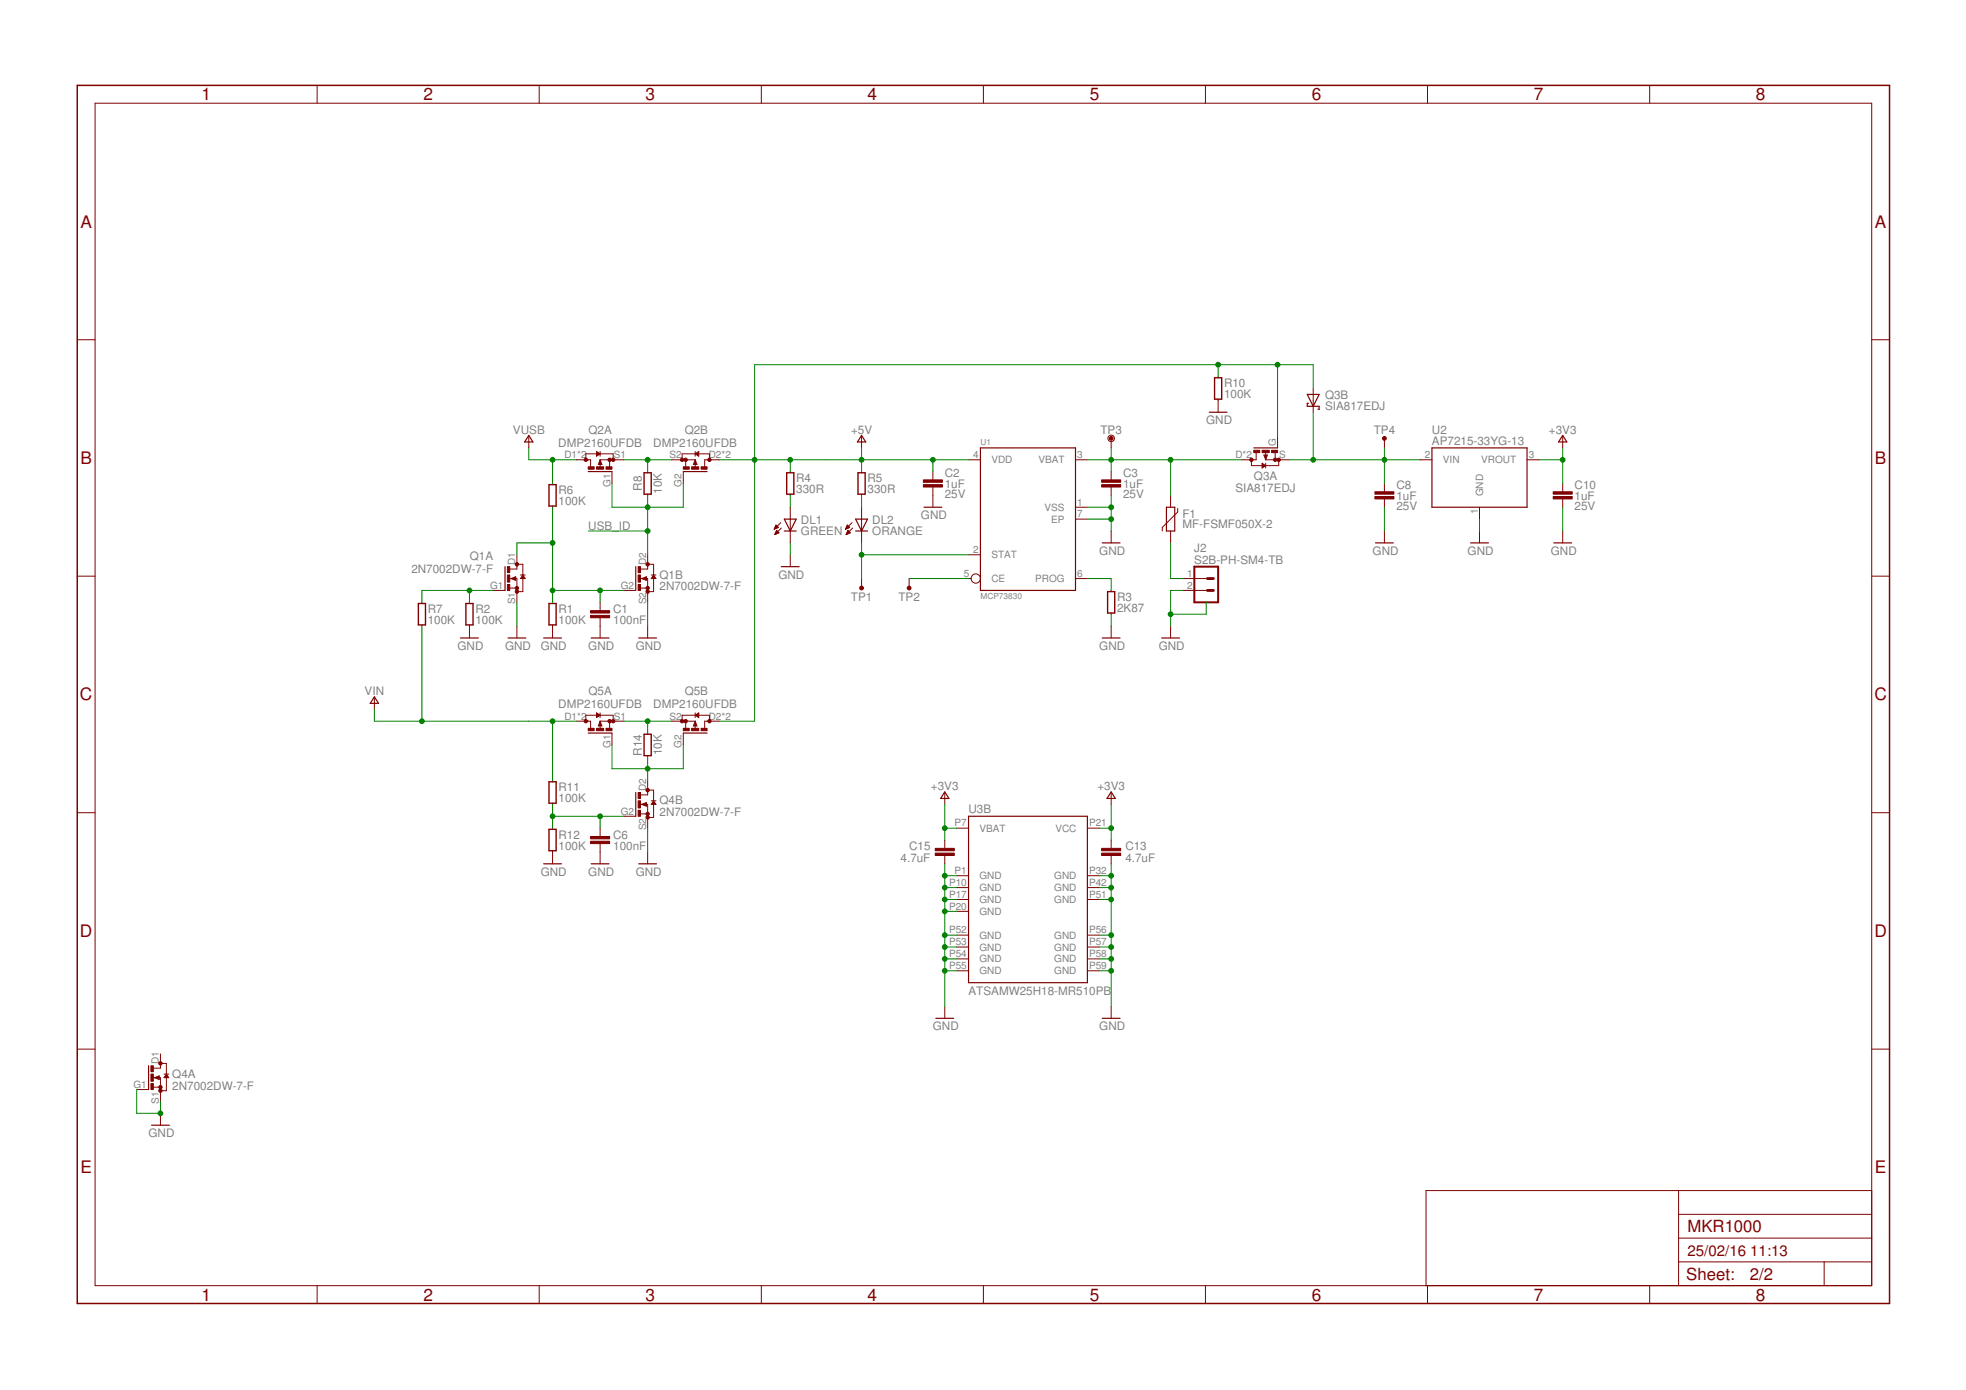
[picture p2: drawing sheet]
<svg xmlns="http://www.w3.org/2000/svg" width="420mm" height="297mm" viewBox="0 0 420 297" stroke-linecap="round" stroke-linejoin="round" font-family="sans-serif">
<g fill="none" stroke="#800000" stroke-width=".21">
<path d="M67.8 18.2v3.9M115.2 18.2v3.9M162.7 18.2v3.9M210.2 18.2v3.9M257.6 18.2v3.9M305.1 18.2v3.9M352.6 18.2v3.9M20.3 22.1h379.7v252.6h-379.7zM16.5 72.6h3.8M400 72.6h3.8M113 93.2v2.5M123.2 98.3h3v1.5"/>
<path d="M125.2 98.3v-1.3h5.8v1.3M127.5 96.5l.7 .5-.7 .5zM128.2 96.5v1M128.2 98.3v1.5M128.2 98.3l.4 1h-.7zM128.2 98.3h5.1M130.3 98.3v1.5M143.5 98.3h5.1M145.8 98.3v-1.3h5.8v1.3M146.5 98.3v1.5M148.6 98.3l.3 1h-.7zM148.6 96.5v1"/>
<path d="M148.6 98.3v1.5M148.6 97l.7-.5v1zM153.6 98.3h-3v1.5M184.1 93.2v2.5M207 98.3h2.5M229.8 98.3h2.6M237.5 94.4v1.3M260.3 80.5v.2M260.3 85.3v2.8M267.4 98.3v1.2h5.9v-1.2M268.5 96.7v1.6h-3.1M269.7 99l.8 .5-.8 .5z"/>
<path d="M270.1 97.2h.8l-.4 1.1zM270.5 98.3h5.1M270.5 96.7v1.6M270.5 99v1M272.5 96.7v1.6M273 93.2v2.5M280.6 83v5.1M295.9 93.9v1.8M303.5 98.3h2.5M326.3 98.3h2.6M334 93.2v2.5M110.5 118.6v3h-1.6"/>
<path d="M118.1 103.3v.3M118.1 108.1v.3M130.8 100.8v2.5M138.4 100.8v.2M138.4 105.6v.3M138.4 118.6v3h-1.5M146 100.8v2.5M165.5 113.1h.1M165.5 112.9h.4M165.6 112.8h.5M165.6 112.7h.7M165.6 114.1h.2"/>
<path d="M165.7 112.6h.5M165.7 114h.4M165.7 112.5h.4M165.7 113.9h.7M165.8 112.3h.2M165.8 113.8h.6M165.8 112.2l.5 .5-.8 .4zM165.8 113.7h.5M165.9 113.5h.3M165.9 113.4h.1M166 113.3l.5 .6-.9 .3zM166.9 111.7l-1.4 1.4"/>
<path d="M167 112.8l-1.4 1.4M168.9 100.8v.2M168.9 105.6v.3M168.9 108.4v7.6M168.9 118.6v2.5M180.7 113.1h.1M180.8 112.9h.3M180.8 112.8h.6M180.9 112.7h.7M180.9 114.1h.2M180.9 112.6h.5M180.9 114h.5"/>
<path d="M181 112.5h.3M181 113.9h.6M181 112.3h.2M181 113.8h.6M181.1 113.7h.4M181.1 112.2l.5 .5-.9 .4zM181.1 113.5h.3M181.2 113.4h.1M181.2 113.3l.5 .6-.9 .3zM182.1 111.7l-1.4 1.4M182.2 112.8l-1.4 1.4M184.1 100.8v.2"/>
<path d="M184.1 105.6v.3M184.1 108.4v7.6M199.4 100.8v1.8M199.4 104.1v4.3M207 118.6h2.5M229.8 108.4h2.6M229.8 110.9h2.6M237.5 100.8v1.8M237.5 104.1v1.8M237.5 113.5v2.5M250.2 105.9v2.5M250.2 113.5v2.5"/>
<path d="M251.7 108.6v.8l-3.3 3.3v.8M295.9 103.3v1.8M295.9 106.6v1.8M295.9 113.5v2.5M316.2 108.4v2.5M316.2 113.5v2.5M334 103.3v1.8M334 106.6v1.8M334 113.5v2.5M16.5 123.1h3.8M90.2 128.7v.3M90.2 133.5v.3"/>
<path d="M100.3 128.7v.3M100.3 133.5v2.8M105.4 126.2h2.5M108.9 123.6h1.6v5.1M108.9 125.7h1.6M109.2 123.6l1-.3v.7zM110.5 133.8v2.5M110.5 120.6h1.2v5.8h-1.2M111.2 122.9h1M111.7 122.9l.5 .7h-1zM118.1 128.7v.3M118.1 133.5v2.8"/>
<path d="M128.2 128.7v1.8M128.2 132v4.3M133.3 126.2h2.6M136.9 123.6h1.5v5.1M136.9 125.7h1.5M137.1 123.6l1.1-.3v.7zM138.4 133.8v2.5M138.4 120.6h1.3v5.8h-1.3M139.2 122.9h1M139.7 122.9l.5 .7h-1zM184.1 123.6v1.8M194.3 123.6v1.8"/>
<path d="M207 123.6h.5M229.8 123.6h2.6M237.5 126.2v.2M237.5 131v.3M237.5 133.8v2.5M250.2 133.8v2.5M252.7 123.6h5.1M252.7 126.2h5.1M400 123.1h3.8M80 149v2.6M123.2 154.1h3v1.5M125.2 154.1v-1.3h5.8v1.3"/>
<path d="M127.5 152.3l.7 .5-.7 .6zM128.2 152.3v1.1M128.2 154.1v1.5M128.2 154.1l.4 1h-.7zM128.2 154.1h5.1M130.3 154.1v1.5M130.8 156.7v2.5M138.4 156.7v.2M143.5 154.1h5.1M145.8 154.1v-1.3h5.8v1.3M146 156.7v2.5M146.5 154.1v1.5"/>
<path d="M148.6 152.3v1.1M148.6 154.1v1.5M148.6 152.8l.7-.5v1.1zM148.6 154.1l.3 1h-.7zM153.6 154.1h-3v1.5M16.5 173.7h3.8M118.1 166.8v.3M118.1 171.6v.3M118.1 177v.2M128.2 177v1.8M133.3 174.4h2.6M136.9 171.9h1.5v5.1"/>
<path d="M136.9 173.9h1.5M137.1 171.9l1.1-.4v.8zM138.4 161.5v.2M138.4 166.8v3.1h-1.5M138.4 168.8h1.3v5.9h-1.3M139.2 171.1h1M139.7 171.1l.5 .8h-1zM201.9 169.4v2.5M201.9 179.5v1.8M204.4 177h2.6M232.4 177h2.5M237.5 169.4v2.5"/>
<path d="M237.5 179.5v1.8M400 173.7h3.8M118.1 181.8v2.8M128.2 180.3v4.3M138.4 182.1v2.5M201.9 182.8v1.8M204.4 199.8h2.6M204.4 194.8h2.6M204.4 192.2h2.6M204.4 189.7h2.6M204.4 187.1h2.6M232.4 199.8h2.5"/>
<path d="M232.4 192.2h2.5M232.4 189.7h2.5M232.4 187.1h2.5M237.5 182.8v1.8M201.9 215.1v2.5M204.4 207.5h2.6M204.4 204.9h2.6M204.4 202.4h2.6M232.4 207.5h2.5M232.4 204.9h2.5M232.4 202.4h2.5M237.5 215.1v2.5"/>
<path d="M16.5 224.2h3.8M29.2 232.8h2.5M32.8 230.3h1.5v5.1M32.8 232.3h1.5M33 230.3l1-.4v.8zM34.3 225.2v3.1h-1.5M34.3 237.9v2.6M34.3 227.2h1.3v5.9h-1.3M35.1 229.5h1M35.6 229.5l.5 .8h-1zM400 224.2h3.8M358.7 254.4v20.3"/>
<path d="M358.7 259.5h41.3M400 254.4h-95.2v20.3M67.8 274.7v3.9M115.2 274.7v3.9M162.7 274.7v3.9M210.2 274.7v3.9M257.6 274.7v3.9M305.1 274.7v3.9M352.6 274.7v3.9M358.7 269.7h41.3M358.7 264.6h41.3M389.8 269.7v5"/>
<circle cx="237.5" cy="93.7" r=".7"/>
<circle cx="208.5" cy="123.6" r=".99"/>
</g>
<path d="M16.5 18.2h387.3v260.4h-387.3z" fill="none" stroke="#800000" stroke-width=".32"/>
<g fill="none" stroke="#800000" stroke-width=".25">
<path d="M113 93l.9 1.4h-1.8zM127.6 96.7l.4 .3-.4 .2zM128.2 98.6l-.1 .5h.3l-.2-.4M148.6 98.6l.1 .5h-.3l.2-.4M148.8 97l.4-.3v.5zM184.1 93l.9 1.4h-1.8zM209.5 95.7h20.3v30.5h-20.3zM258.4 88.1h3.8M267.9 95.7h5.1M269.9 99.3l.3 .2-.3 .3zM270.5 97.7l.1-.3h-.2l.1 .5M279.4 84.3h2.5l-1.3 2.5z"/>
<path d="M279.6 86.2h-.2v.6h2.5v.7h-.2M306 95.7h20.3v12.7h-20.3zM334 93l.9 1.4h-1.8zM125.7 100.8h5.1M146 100.8h5.1M167.6 110.9h2.6l-1.3 2.6zM167.6 113.5h2.6M182.9 113.5h2.5M182.9 110.9h2.5l-1.3 2.6zM197.5 108.4h3.8M235.6 116h3.8M249.3 108.4h1.8v5.1h-1.8z"/>
<path d="M294 116h3.8M314.3 116h3.8M332.1 116h3.8M98.4 136.3h3.8M107.9 121.1v5.1M108.6 136.3h3.8M109.5 123.6l.6 .3v-.5l-.5 .2M111.7 123.1l.3 .4h-.5zM116.2 136.3h3.8M126.3 136.3h3.9M135.9 121.1v5.1M136.5 136.3h3.8"/>
<path d="M137.4 123.6l.6 .3v-.5l-.5 .2M139.7 123.1l.2 .4h-.5zM167 121.1h3.8M235.6 136.3h3.8M248.3 136.3h3.8M80 148.9l.9 1.4h-1.8zM125.7 156.7h5.1M127.6 152.6l.4 .2-.4 .3zM128.2 154.5l-.1 .5h.3l-.2-.4M146 156.7h5.1M148.6 154.5l.1 .5h-.3l.2-.4M148.8 152.8l.4-.2v.5z"/>
<path d="M135.9 169.4v5M137.4 171.9l.6 .2v-.5l-.5 .3M139.7 171.4l.2 .4h-.5zM201.9 169.2l.9 1.4h-1.8zM207 174.4h25.4v35.6h-25.4zM237.5 169.2l.9 1.4h-1.8zM116.2 184.6h3.8M126.3 184.6h3.9M136.5 184.6h3.8M200 217.6h3.8M235.6 217.6h3.8M31.7 227.8v5"/>
<path d="M33.3 230.3l.6 .2v-.5l-.5 .3M35.6 229.8l.2 .4h-.5zM32.4 240.5h3.8"/>
</g>
<g fill="#800000" stroke="#800000" stroke-width=".21">
<path d="M126.2 131.5h4.1v.5h-4.1z"/>
<path d="M126.2 130.5h4.1v.5h-4.1z"/>
<path d="M125.7 99.8h1.3v.5h-1.3z"/>
<path d="M129.5 99.8h1.3v.5h-1.3z"/>
<path d="M127.5 99.8h1.5v.5h-1.5z"/>
<path d="M149.8 99.8h1.3v.5h-1.3z"/>
<path d="M146 99.8h1.3v.5h-1.3z"/>
<path d="M147.8 99.8h1.5v.5h-1.5z"/>
<path d="M108.4 121.1h.5v1.3h-.5z"/>
<path d="M108.4 124.9h.5v1.3h-.5z"/>
<path d="M108.4 122.9h.5v1.5h-.5z"/>
<path d="M136.4 121.1h.5v1.3h-.5z"/>
<path d="M136.4 124.9h.5v1.3h-.5z"/>
<path d="M136.4 122.9h.5v1.5h-.5z"/>
<path d="M125.7 155.6h1.3v.5h-1.3z"/>
<path d="M129.5 155.6h1.3v.5h-1.3z"/>
<path d="M127.5 155.6h1.5v.5h-1.5z"/>
<path d="M149.8 155.6h1.3v.5h-1.3z"/>
<path d="M146 155.6h1.3v.5h-1.3z"/>
<path d="M147.8 155.6h1.5v.5h-1.5z"/>
<path d="M136.4 169.4h.5v1.2h-.5z"/>
<path d="M136.4 173.2h.5v1.2h-.5z"/>
<path d="M136.4 171.1h.5v1.6h-.5z"/>
<path d="M32.3 227.8h.5v1.2h-.5z"/>
<path d="M32.3 231.6h.5v1.2h-.5z"/>
<path d="M32.3 229.5h.5v1.6h-.5z"/>
<path d="M126.2 179.8h4.1v.5h-4.1z"/>
<path d="M126.2 178.8h4.1v.5h-4.1z"/>
<path d="M197.3 103.6h4.1v.5h-4.1z"/>
<path d="M197.3 102.6h4.1v.5h-4.1z"/>
<path d="M235.4 103.6h4.1v.5h-4.1z"/>
<path d="M235.4 102.6h4.1v.5h-4.1z"/>
<path d="M267.9 96.2h1.3v.5h-1.3z"/>
<path d="M271.8 96.2h1.2v.5h-1.2z"/>
<path d="M269.7 96.2h1.6v.5h-1.6z"/>
<path d="M293.8 106.1h4.1v.5h-4.1z"/>
<path d="M293.8 105.1h4.1v.5h-4.1z"/>
<path d="M331.9 106.1h4.1v.5h-4.1z"/>
<path d="M331.9 105.1h4.1v.5h-4.1z"/>
<path d="M235.4 182.3h4.1v.5h-4.1z"/>
<path d="M235.4 181.3h4.1v.5h-4.1z"/>
<path d="M199.9 182.3h4v.5h-4z"/>
<path d="M199.9 181.3h4v.5h-4z"/>
</g>
<path d="M259.6 80.7h1.5v4.6h-1.5zM117.3 103.6h1.6v4.5h-1.6zM137.6 101h1.6v4.6h-1.6zM168.1 101h1.6v4.6h-1.6zM183.4 101h1.5v4.6h-1.5zM89.4 129h1.5v4.5h-1.5zM99.6 129h1.5v4.5h-1.5zM117.3 129h1.6v4.5h-1.6zM236.7 126.4h1.5v4.6h-1.5zM137.6 156.9h1.6v4.6h-1.6zM117.3 167.1h1.6v4.5h-1.6zM117.3 177.2h1.6v4.6h-1.6z" fill="none" stroke="#800000" stroke-width=".3"/>
<g fill="#800000" stroke="#800000" stroke-width=".21">
<circle cx="131" cy="98.3" r=".36"/>
<circle cx="130.3" cy="98.3" r=".36"/>
<circle cx="125.2" cy="98.3" r=".36"/>
<circle cx="145.8" cy="98.3" r=".36"/>
<circle cx="146.5" cy="98.3" r=".36"/>
<circle cx="151.6" cy="98.3" r=".36"/>
<circle cx="110.5" cy="126.4" r=".36"/>
<circle cx="110.5" cy="125.7" r=".36"/>
<circle cx="110.5" cy="120.6" r=".36"/>
<circle cx="138.4" cy="126.4" r=".36"/>
<circle cx="138.4" cy="125.7" r=".36"/>
<circle cx="138.4" cy="120.6" r=".36"/>
<circle cx="131" cy="154.1" r=".36"/>
<circle cx="130.3" cy="154.1" r=".36"/>
<circle cx="125.2" cy="154.1" r=".36"/>
<circle cx="145.8" cy="154.1" r=".36"/>
<circle cx="146.5" cy="154.1" r=".36"/>
<circle cx="151.6" cy="154.1" r=".36"/>
<circle cx="138.4" cy="174.7" r=".36"/>
<circle cx="138.4" cy="173.9" r=".36"/>
<circle cx="138.4" cy="168.8" r=".36"/>
<circle cx="34.3" cy="233.1" r=".36"/>
<circle cx="34.3" cy="232.3" r=".36"/>
<circle cx="34.3" cy="227.2" r=".36"/>
<circle cx="273.3" cy="98.3" r=".36"/>
<circle cx="272.5" cy="98.3" r=".36"/>
<circle cx="267.4" cy="98.3" r=".36"/>
<circle cx="184.1" cy="125.7" r=".4"/>
<circle cx="194.3" cy="125.7" r=".4"/>
<circle cx="237.5" cy="93.7" r=".4"/>
<circle cx="295.9" cy="93.7" r=".4"/>
</g>
<path d="M255.2 121.1h5.1v7.6h-5.1z" fill="none" stroke="#800000" stroke-width=".42"/>
<path d="M258 123.6h1.3M258 126.2h1.3" fill="none" stroke="#800000" stroke-width=".61"/>
<g fill="none" stroke="#008000" stroke-width=".21">
<path d="M260.3 77.9v2.6M273 77.9v15.3M113 95.7v2.6h10.2M118.1 98.3v5M133.3 98.3h10.2M138.4 98.3v2.5M153.6 98.3h53.4M168.9 98.3v2.5M184.1 95.7v5.1M199.4 98.3v2.5M232.4 98.3h33M237.5 95.7v5.1"/>
<path d="M250.2 98.3v7.6M275.6 98.3h27.9M280.6 83v-5.1h-119.3v76.2h-7.7M280.6 88.1v10.2M295.9 95.7v7.6M328.9 98.3h5.1M334 95.7v7.6M118.1 116h-7.6v2.6M118.1 108.4v20.3M125.7 113.5h12.7M130.8 103.3v5.1h15.2v-5.1M138.4 105.9v12.7"/>
<path d="M168.9 105.9v2.5M168.9 116v2.6M184.1 105.9v2.5M184.1 116v7.6M184.1 118.6h22.9M232.4 108.4h5.1M232.4 110.9h5.1M237.5 105.9v7.6M250.2 116v7.6h2.5M295.9 108.4v5.1M316.2 110.9v2.6M334 108.4v5.1"/>
<path d="M90.2 133.8v20.3M100.3 126.2v2.5M105.4 126.2h-15.2v2.5M110.5 128.7v5.1M118.1 126.2h15.2M128.2 126.2v2.5M138.4 128.7v5.1M194.3 123.6h12.7M232.4 123.6h5.1v2.6M237.5 131.3v2.5M252.7 126.2h-2.5v7.6M257.8 128.7v2.6h-7.6"/>
<path d="M80 151.6v2.5h43.2M118.1 154.1v12.7M130.8 159.2v5.1h15.2v-5.1M133.3 154.1h10.2M138.4 154.1v2.6M118.1 171.9v5.1M118.1 174.4h15.2M128.2 174.4v2.6M138.4 161.7v5.1M138.4 177v5.1M201.9 171.9v7.6M201.9 177h2.5"/>
<path d="M234.9 177h2.6M237.5 171.9v7.6M201.9 184.6v30.5M201.9 187.1h2.5M201.9 189.7h2.5M201.9 192.2h2.5M201.9 194.8h2.5M201.9 199.8h2.5M234.9 187.1h2.6M234.9 189.7h2.6M234.9 192.2h2.6M234.9 199.8h2.6"/>
<path d="M237.5 184.6v30.5M201.9 202.4h2.5M201.9 204.9h2.5M201.9 207.5h2.5M234.9 202.4h2.6M234.9 204.9h2.6M234.9 207.5h2.6M29.2 232.8v5.1h5.1v-2.5"/>
</g>
<g fill="#008000" stroke="#008000" stroke-width=".21">
<circle cx="34.3" cy="237.9" r=".51"/>
<circle cx="237.5" cy="108.4" r=".51"/>
<circle cx="237.5" cy="110.9" r=".51"/>
<circle cx="250.2" cy="131.3" r=".51"/>
<circle cx="201.9" cy="187.1" r=".51"/>
<circle cx="201.9" cy="189.7" r=".51"/>
<circle cx="201.9" cy="192.2" r=".51"/>
<circle cx="201.9" cy="194.8" r=".51"/>
<circle cx="201.9" cy="199.8" r=".51"/>
<circle cx="201.9" cy="202.4" r=".51"/>
<circle cx="201.9" cy="204.9" r=".51"/>
<circle cx="201.9" cy="207.5" r=".51"/>
<circle cx="237.5" cy="187.1" r=".51"/>
<circle cx="237.5" cy="189.7" r=".51"/>
<circle cx="237.5" cy="192.2" r=".51"/>
<circle cx="237.5" cy="199.8" r=".51"/>
<circle cx="237.5" cy="202.4" r=".51"/>
<circle cx="237.5" cy="204.9" r=".51"/>
<circle cx="237.5" cy="207.5" r=".51"/>
<circle cx="334" cy="98.3" r=".51"/>
<circle cx="201.9" cy="177" r=".51"/>
<circle cx="237.5" cy="177" r=".51"/>
<circle cx="118.1" cy="98.3" r=".51"/>
<circle cx="138.4" cy="98.3" r=".51"/>
<circle cx="128.2" cy="126.2" r=".51"/>
<circle cx="118.1" cy="126.2" r=".51"/>
<circle cx="118.1" cy="116" r=".51"/>
<circle cx="100.3" cy="126.2" r=".51"/>
<circle cx="138.4" cy="108.4" r=".51"/>
<circle cx="138.4" cy="113.5" r=".51"/>
<circle cx="138.4" cy="154.1" r=".51"/>
<circle cx="138.4" cy="164.3" r=".51"/>
<circle cx="128.2" cy="174.4" r=".51"/>
<circle cx="118.1" cy="174.4" r=".51"/>
<circle cx="161.3" cy="98.3" r=".51"/>
<circle cx="168.9" cy="98.3" r=".51"/>
<circle cx="184.1" cy="98.3" r=".51"/>
<circle cx="199.4" cy="98.3" r=".51"/>
<circle cx="260.3" cy="77.9" r=".51"/>
<circle cx="273" cy="77.9" r=".51"/>
<circle cx="118.1" cy="154.1" r=".51"/>
<circle cx="90.2" cy="154.1" r=".51"/>
<circle cx="184.1" cy="118.6" r=".51"/>
<circle cx="237.5" cy="98.3" r=".51"/>
<circle cx="250.2" cy="98.3" r=".51"/>
<circle cx="280.6" cy="98.3" r=".51"/>
<circle cx="295.9" cy="98.3" r=".51"/>
</g>
<g font-size="3.7" fill="#800000">
<text x="43" y="21.4">1</text>
<text x="90.5" y="21.4">2</text>
<text x="138" y="21.4">3</text>
<text x="185.4" y="21.4">4</text>
<text x="232.9" y="21.4">5</text>
<text x="280.3" y="21.4">6</text>
<text x="327.8" y="21.4">7</text>
<text x="375.3" y="21.4">8</text>
<text x="17.2" y="48.6">A</text>
<text x="400.7" y="48.6">A</text>
<text x="17.2" y="99.2">B</text>
<text x="400.7" y="99.2">B</text>
<text x="17.1" y="149.7">C</text>
<text x="400.6" y="149.7">C</text>
<text x="17.1" y="200.2">D</text>
<text x="400.6" y="200.2">D</text>
<text x="17.2" y="250.8">E</text>
<text x="400.7" y="250.8">E</text>
<text x="43" y="277.9">1</text>
<text x="90.5" y="277.9">2</text>
<text x="138" y="277.9">3</text>
<text x="185.4" y="277.9">4</text>
<text x="232.9" y="277.9">5</text>
<text x="280.3" y="277.9">6</text>
<text x="327.8" y="277.9">7</text>
<text x="375.3" y="277.9">8</text>
</g>
<g font-size="3.6" fill="#800000">
<text x="360.6" y="263.3">MKR1000</text>
<text x="360.4" y="273.6">Sheet:</text>
<text x="374" y="273.5">2/2</text>
</g>
<g font-size="3.2" fill="#800000">
<text x="360.6" y="268.4">25/02/16</text>
<text x="374.1" y="268.4">11:13</text>
</g>
<g font-size="2.5" fill="#808080">
<text x="261.6" y="82.8">R10</text>
<text x="261.6" y="85">100K</text>
<text x="283.2" y="87.7">SIA817EDJ</text>
<text x="283.2" y="85.2">Q3B</text>
<text x="109.6" y="92.7">VUSB</text>
<text x="119.3" y="95.5">DMP2160UFDB</text>
<text x="125.8" y="92.7">Q2A</text>
<text x="139.6" y="95.5">DMP2160UFDB</text>
<text x="146.3" y="92.7">Q2B</text>
<text x="181.9" y="92.7">+5V</text>
<text x="235.2" y="92.7">TP3</text>
<text x="257.8" y="90.6">GND</text>
<text x="293.6" y="92.7">TP4</text>
<text x="306" y="95.2">AP7215-33YG-13</text>
<text x="306" y="92.7">U2</text>
<text x="331" y="92.7">+3V3</text>
<text x="201.9" y="101.9">C2</text>
<text x="240" y="101.9">C3</text>
<text x="119.4" y="107.9">100K</text>
<text x="119.4" y="105.6">R6</text>
<text x="137.1" y="104.9" transform="rotate(-90 137.1 104.9)">R8</text>
<text x="141.5" y="105.5" transform="rotate(-90 141.5 105.5)">10K</text>
<text x="170.2" y="105.4">330R</text>
<text x="170.2" y="103.1">R4</text>
<text x="185.4" y="105.4">330R</text>
<text x="185.4" y="103.1">R5</text>
<text x="201.9" y="104.2">1uF</text>
<text x="201.9" y="106.5">25V</text>
<text x="240" y="104.2">1uF</text>
<text x="240" y="106.5">25V</text>
<text x="264" y="105.1">SIA817EDJ</text>
<text x="268" y="102.6">Q3A</text>
<text x="298.4" y="106.8">1uF</text>
<text x="298.4" y="104.5">C8</text>
<text x="336.5" y="106.8">1uF</text>
<text x="336.5" y="104.5">C10</text>
<text x="125.7" y="113.2">USB_ID</text>
<text x="171.2" y="112">DL1</text>
<text x="186.4" y="112">DL2</text>
<text x="196.8" y="110.9">GND</text>
<text x="252.7" y="112.8">MF-FSMF050X-2</text>
<text x="252.7" y="110.7">F1</text>
<text x="298.4" y="109">25V</text>
<text x="336.5" y="109">25V</text>
<text x="100.4" y="119.6">Q1A</text>
<text x="171.2" y="114.4">GREEN</text>
<text x="186.4" y="114.4">ORANGE</text>
<text x="234.9" y="118.6">GND</text>
<text x="255.2" y="118.1">J2</text>
<text x="293.3" y="118.6">GND</text>
<text x="313.7" y="118.6">GND</text>
<text x="331.4" y="118.6">GND</text>
<text x="87.9" y="122.4">2N7002DW-7-F</text>
<text x="141" y="123.6">Q1B</text>
<text x="166.4" y="123.6">GND</text>
<text x="255.2" y="120.6">S2B-PH-SM4-TB</text>
<text x="91.4" y="131">R7</text>
<text x="101.6" y="131">R2</text>
<text x="119.4" y="131">R1</text>
<text x="131.1" y="131">C1</text>
<text x="141" y="126.2">2N7002DW-7-F</text>
<text x="181.8" y="128.5">TP1</text>
<text x="192" y="128.5">TP2</text>
<text x="238.7" y="130.8">2K87</text>
<text x="238.7" y="128.5">R3</text>
<text x="91.4" y="133.3">100K</text>
<text x="101.6" y="133.3">100K</text>
<text x="119.4" y="133.3">100K</text>
<text x="131.1" y="133.3">100nF</text>
<text x="97.8" y="138.9">GND</text>
<text x="107.9" y="138.9">GND</text>
<text x="115.6" y="138.9">GND</text>
<text x="125.7" y="138.9">GND</text>
<text x="135.9" y="138.9">GND</text>
<text x="234.9" y="138.9">GND</text>
<text x="247.6" y="138.9">GND</text>
<text x="77.9" y="148.5">VIN</text>
<text x="125.8" y="148.5">Q5A</text>
<text x="146.3" y="148.5">Q5B</text>
<text x="119.3" y="151.3">DMP2160UFDB</text>
<text x="139.6" y="151.3">DMP2160UFDB</text>
<text x="137.1" y="161.5" transform="rotate(-90 137.1 161.5)">R14</text>
<text x="141.5" y="161.4" transform="rotate(-90 141.5 161.4)">10K</text>
<text x="119.4" y="171.4">100K</text>
<text x="119.4" y="169.1">R11</text>
<text x="141" y="171.9">Q4B</text>
<text x="199" y="168.8">+3V3</text>
<text x="207" y="173.7">U3B</text>
<text x="234.5" y="168.8">+3V3</text>
<text x="119.4" y="179.3">R12</text>
<text x="131.1" y="179.3">C6</text>
<text x="141" y="174.4">2N7002DW-7-F</text>
<text x="119.4" y="181.5">100K</text>
<text x="131.1" y="181.5">100nF</text>
<text x="192.5" y="184.2">4.7uF</text>
<text x="194.3" y="181.7">C15</text>
<text x="240.5" y="184.2">4.7uF</text>
<text x="240.5" y="181.7">C13</text>
<text x="115.6" y="187.1">GND</text>
<text x="125.7" y="187.1">GND</text>
<text x="135.9" y="187.1">GND</text>
<text x="207" y="212.5">ATSAMW25H18-MR510PB</text>
<text x="199.4" y="220.1">GND</text>
<text x="234.9" y="220.1">GND</text>
<text x="36.8" y="232.8">2N7002DW-7-F</text>
<text x="36.8" y="230.3">Q4A</text>
<text x="31.7" y="243">GND</text>
</g>
<g font-size="2.1" fill="#808080">
<text x="272.7" y="95.4" transform="rotate(-90 272.7 95.4)">G</text>
<text x="120.6" y="97.9">D1*2</text>
<text x="131.2" y="97.9">S1</text>
<text x="143.1" y="97.9">S2</text>
<text x="151.5" y="97.9">D2*2</text>
<text x="208" y="97.9">4</text>
<text x="211.9" y="99">VDD</text>
<text x="221.9" y="99">VBAT</text>
<text x="230.2" y="97.9">3</text>
<text x="264" y="97.9">D*2</text>
<text x="273.4" y="97.9">S</text>
<text x="304.5" y="97.9">2</text>
<text x="308.4" y="99">VIN</text>
<text x="316.5" y="99">VROUT</text>
<text x="326.7" y="97.9">3</text>
<text x="130.4" y="104" transform="rotate(-90 130.4 104)">G1</text>
<text x="145.7" y="104" transform="rotate(-90 145.7 104)">G2</text>
<text x="317" y="106.1" transform="rotate(-90 317 106.1)">GND</text>
<text x="223.2" y="109.2">VSS</text>
<text x="224.7" y="111.7">EP</text>
<text x="230.2" y="108">1</text>
<text x="230.2" y="110.6">7</text>
<text x="315.8" y="109.9" transform="rotate(-90 315.8 109.9)">1</text>
<text x="208" y="118.2">2</text>
<text x="211.9" y="119.3">STAT</text>
<text x="104.7" y="125.8">G1</text>
<text x="110.1" y="120.7" transform="rotate(-90 110.1 120.7)">D1</text>
<text x="132.7" y="125.8">G2</text>
<text x="138.1" y="120.7" transform="rotate(-90 138.1 120.7)">D2</text>
<text x="206" y="123.3">5</text>
<text x="211.9" y="124.4">CE</text>
<text x="221.2" y="124.4">PROG</text>
<text x="230.2" y="123.3">6</text>
<text x="253.7" y="123.3">1</text>
<text x="253.7" y="125.8">2</text>
<text x="110.1" y="129.2" transform="rotate(-90 110.1 129.2)">S1</text>
<text x="138.1" y="129.2" transform="rotate(-90 138.1 129.2)">S2</text>
<text x="120.6" y="153.8">D1*2</text>
<text x="131.2" y="153.8">S1</text>
<text x="143.1" y="153.8">S2</text>
<text x="151.5" y="153.8">D2*2</text>
<text x="130.4" y="159.9" transform="rotate(-90 130.4 159.9)">G1</text>
<text x="145.7" y="159.9" transform="rotate(-90 145.7 159.9)">G2</text>
<text x="138.1" y="169" transform="rotate(-90 138.1 169)">D2</text>
<text x="132.7" y="174.1">G2</text>
<text x="138.1" y="177.4" transform="rotate(-90 138.1 177.4)">S2</text>
<text x="204" y="176.6">P7</text>
<text x="209.3" y="177.7">VBAT</text>
<text x="225.5" y="177.7">VCC</text>
<text x="232.7" y="176.6">P21</text>
<text x="202.8" y="191.9">P17</text>
<text x="202.8" y="189.3">P10</text>
<text x="204" y="186.8">P1</text>
<text x="209.3" y="190.4">GND</text>
<text x="209.3" y="187.9">GND</text>
<text x="225.3" y="187.9">GND</text>
<text x="225.3" y="190.4">GND</text>
<text x="232.7" y="186.8">P32</text>
<text x="232.7" y="189.3">P42</text>
<text x="232.7" y="191.9">P51</text>
<text x="202.8" y="194.4">P20</text>
<text x="209.3" y="195.5">GND</text>
<text x="209.3" y="193">GND</text>
<text x="225.3" y="193">GND</text>
<text x="202.8" y="202">P53</text>
<text x="202.8" y="199.5">P52</text>
<text x="209.3" y="203.1">GND</text>
<text x="209.3" y="200.6">GND</text>
<text x="225.3" y="200.6">GND</text>
<text x="225.3" y="203.1">GND</text>
<text x="232.7" y="199.5">P56</text>
<text x="232.7" y="202">P57</text>
<text x="202.8" y="207.1">P55</text>
<text x="202.8" y="204.6">P54</text>
<text x="209.3" y="208.2">GND</text>
<text x="209.3" y="205.7">GND</text>
<text x="225.3" y="205.7">GND</text>
<text x="225.3" y="208.2">GND</text>
<text x="232.7" y="204.6">P58</text>
<text x="232.7" y="207.1">P59</text>
<text x="33.9" y="227.4" transform="rotate(-90 33.9 227.4)">D1</text>
<text x="28.5" y="232.5">G1</text>
<text x="33.9" y="235.8" transform="rotate(-90 33.9 235.8)">S1</text>
</g>
<g font-size="1.8" fill="#808080">
<text x="209.5" y="95.2">U1</text>
<text x="209.5" y="128">MCP73830</text>
</g>
</svg>
